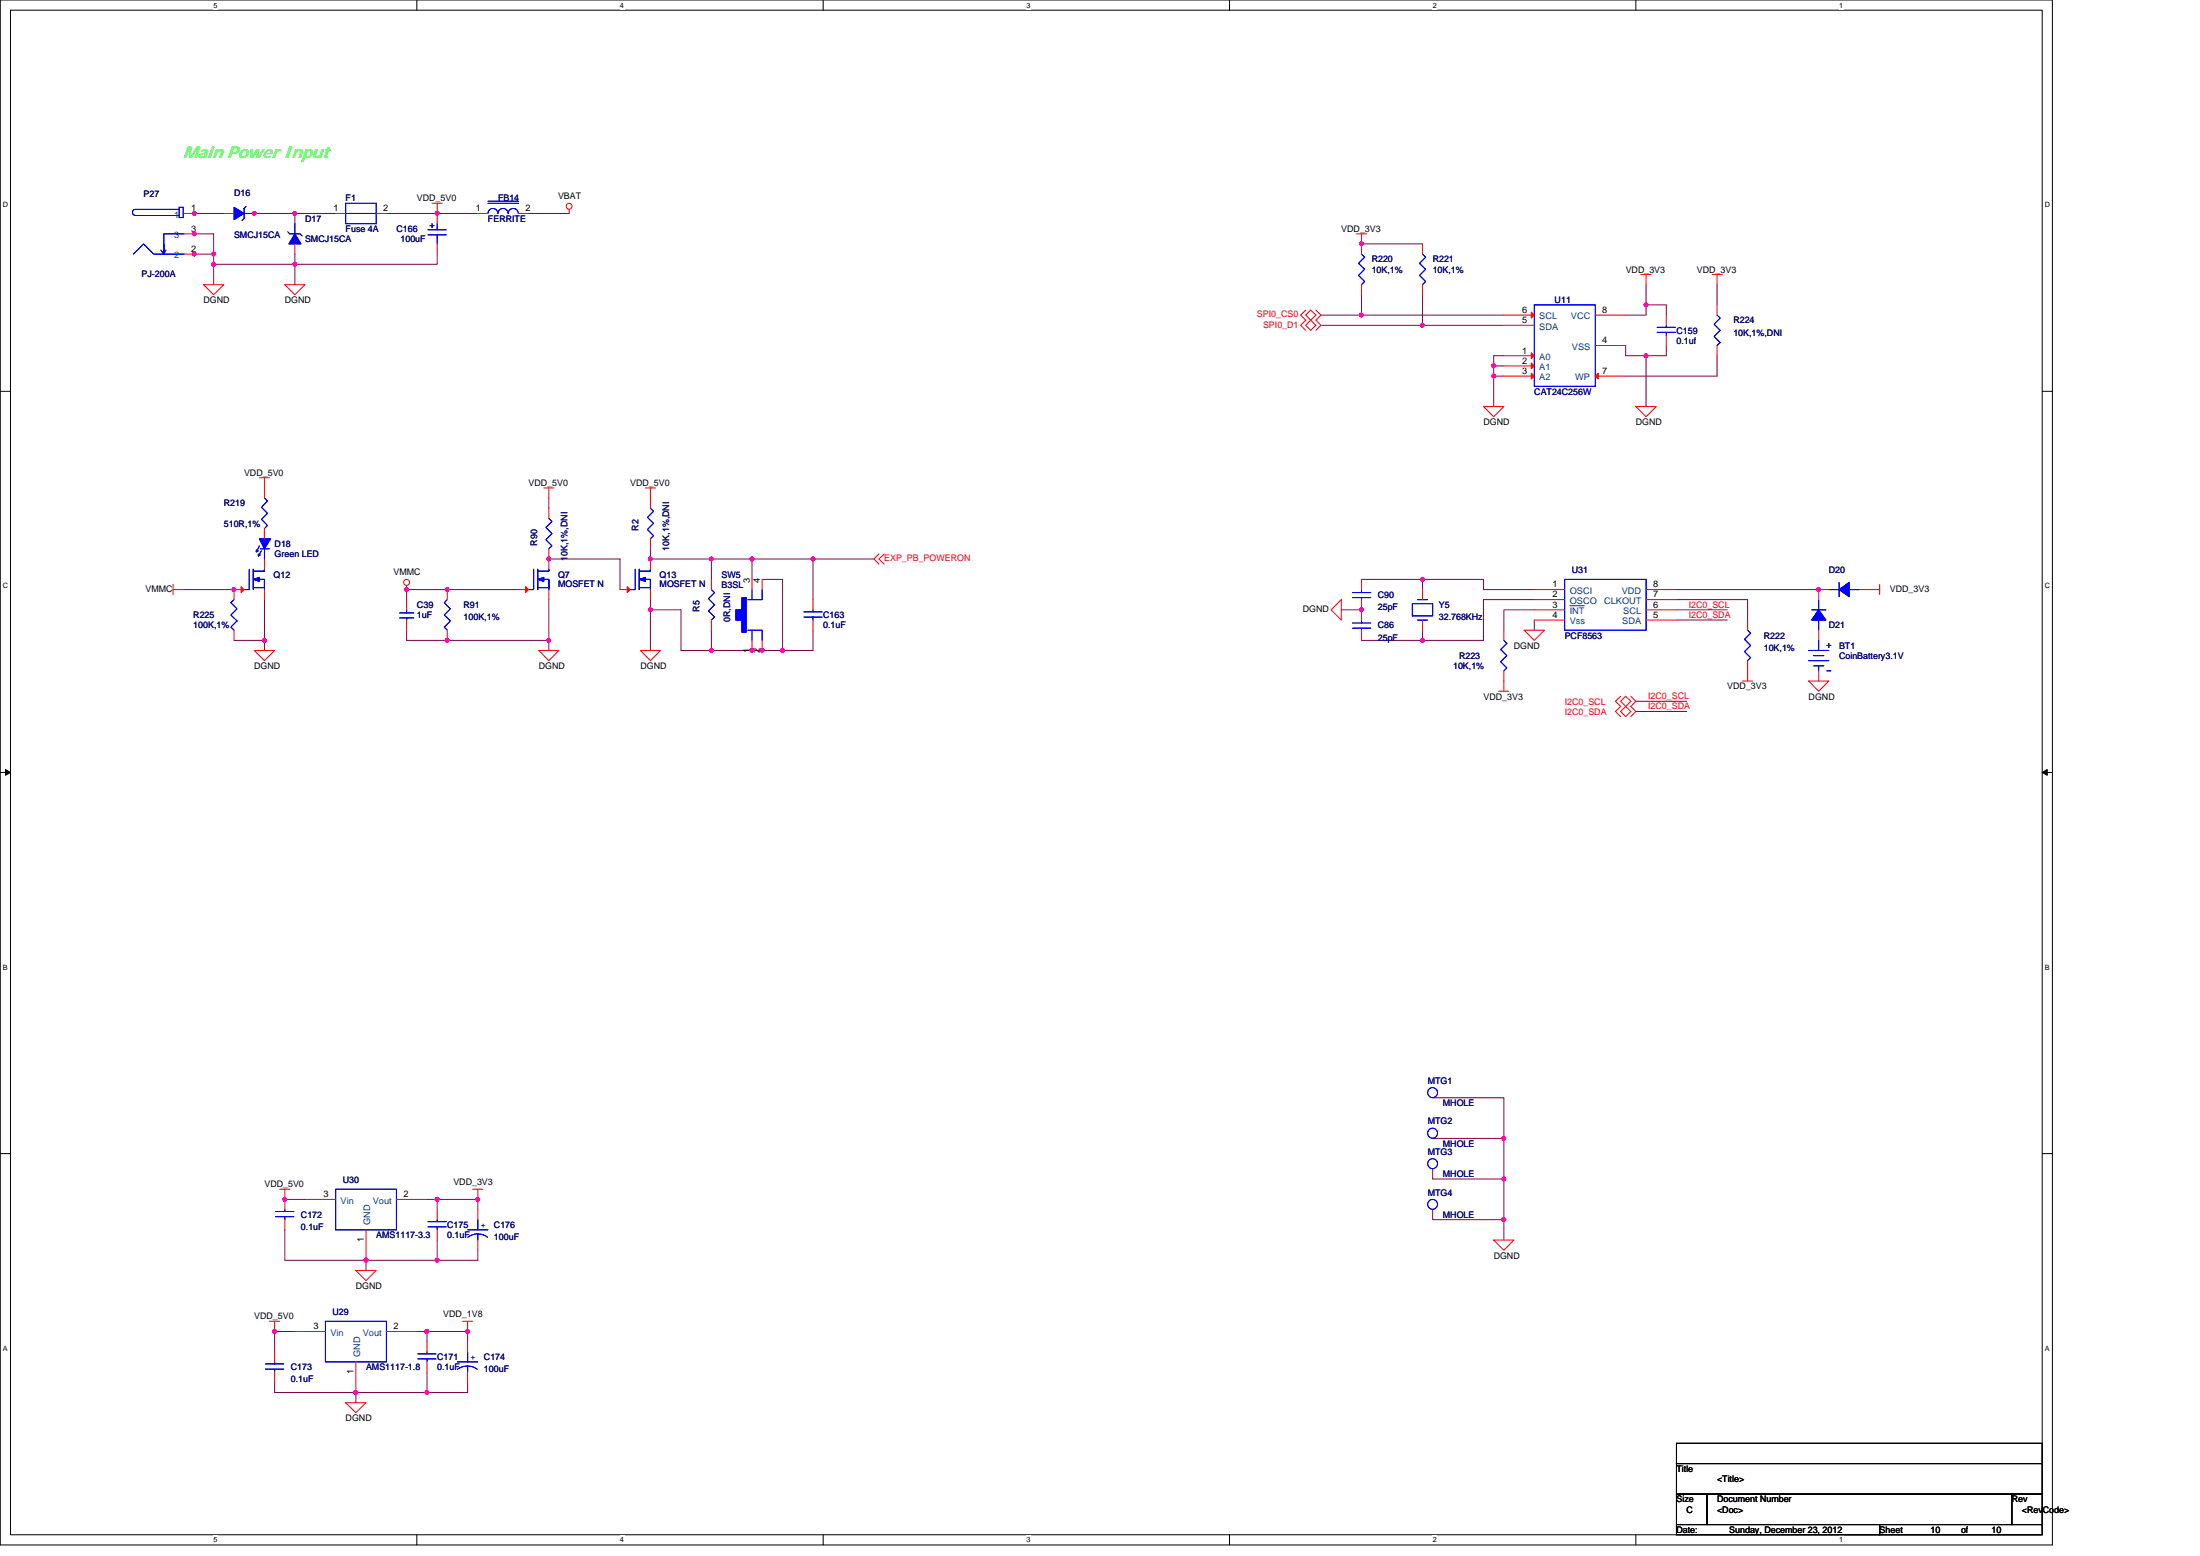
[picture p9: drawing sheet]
<svg xmlns="http://www.w3.org/2000/svg" width="297mm" height="210mm" viewBox="0 0 297 210" stroke-linecap="round" stroke-linejoin="round" font-family="sans-serif">
<path d="M0 0h277.1v208.5h-277.1zM1.4 1.4h274.3v205.7h-274.3z" fill="none" stroke="#000" stroke-width=".14"/>
<g fill="#fff">
<path d="M28.8 .1h.6v1.1h-.6z"/>
<path d="M28.8 207.3h.6v1.1h-.6z"/>
</g>
<path d="M56.3 0v1.4M56.3 207.1v1.4" fill="none" stroke="#000" stroke-width=".14"/>
<g fill="#fff">
<path d="M83.7 .1h.6v1.1h-.6z"/>
<path d="M83.7 207.3h.6v1.1h-.6z"/>
</g>
<path d="M111.1 0v1.4M111.1 207.1v1.4" fill="none" stroke="#000" stroke-width=".14"/>
<g fill="#fff">
<path d="M138.6 .1h.5v1.1h-.5z"/>
<path d="M138.6 207.3h.5v1.1h-.5z"/>
</g>
<path d="M166 0v1.4M166 207.1v1.4" fill="none" stroke="#000" stroke-width=".14"/>
<g fill="#fff">
<path d="M193.4 .1h.6v1.1h-.6z"/>
<path d="M193.4 207.3h.6v1.1h-.6z"/>
</g>
<path d="M220.9 0v1.4M220.9 207.1v1.4" fill="none" stroke="#000" stroke-width=".14"/>
<g fill="#fff">
<path d="M248.3 .1h.6v1.1h-.6z"/>
<path d="M248.3 207.3h.6v1.1h-.6z"/>
<path d="M.4 27.1h.7v1.1h-.7z"/>
<path d="M276.1 27.1h.7v1.1h-.7z"/>
<path d="M.4 78.5h.7v1.1h-.7z"/>
<path d="M276.1 78.5h.7v1.1h-.7z"/>
</g>
<path d="M0 52.8h1.4M275.7 52.8h1.4" fill="none" stroke="#000" stroke-width=".14"/>
<g fill="#fff">
<path d="M.4 130h.7v1.1h-.7z"/>
<path d="M276.1 130h.7v1.1h-.7z"/>
</g>
<path d="M0 104.2h1.4M275.7 104.2h1.4" fill="none" stroke="#000" stroke-width=".14"/>
<path d="M.7 103.8l.7 .4-.7 .4zM275.7 104.2l.7-.4v.8z" fill="#000" stroke="#000" stroke-width=".14"/>
<g fill="#fff">
<path d="M.4 181.4h.7v1.1h-.7z"/>
<path d="M276.1 181.4h.7v1.1h-.7z"/>
</g>
<path d="M0 155.7h1.4M275.7 155.7h1.4M226.4 194.8h49.3v2.7h-49.3zM226.4 197.5h49.3v4.1h-49.3zM226.4 201.6h4.1v4.1h-4.1zM226.4 205.7h27.4v1.4h-27.4zM230.5 201.6h41.1v4.1h-41.1zM253.8 205.7h21.9v1.4h-21.9zM271.6 201.6h4.1v4.1h-4.1z" fill="none" stroke="#000" stroke-width=".14"/>
<g fill="none" stroke="#800040" stroke-width=".14">
<path d="M26.1 31.6h2.7v2.7M26.1 34.3h2.7M26.1 28.8h4.1M28.8 35.7h11M28.8 35.7v2.7M28.8 34.3v1.4M34.3 28.8h5.5v1.4M39.8 35.7v2.7M39.8 34.3v1.4M39.8 28.8h5.5M52.2 28.8h12.3M59 34.3v1.4h-19.2"/>
<path d="M71.4 28.8h5.5M183.8 39.8v2.7M183.8 32.9h8.3M192.1 39.8v4.1M222.2 38.4v2.7M231.8 38.4v2.7M178.3 42.5h5.5M178.3 43.9h13.8M183.8 42.5h19.2M192.1 43.9h10.9M201.7 49.4v1.4M201.7 50.8v4.1"/>
<path d="M201.7 49.4h1.3M201.7 50.8h1.3M203 48h-1.3v1.4M219.5 46.6v1.4h2.7M222.2 41.1h2.8v1.4M222.2 48v6.9M222.2 41.1v1.4h-2.7M225 46.6v1.4h-2.8M231.8 48v2.8h-12.3M24.7 79.6h6.9M35.7 71.3v1.4M70 79.6h-15.1v1.3"/>
<path d="M74.1 67.2v1.4M74.1 75.4h9.6v4.2M87.8 74.1v1.3h8.3M96.1 75.4v2.8M96.1 75.4h5.4M101.5 75.4h8.3M101.5 75.4v2.8M102.9 78.2h2.8v9.6M109.8 75.4h8.2M109.8 75.4v5.5M183.8 78.2h8.3v1.4M192.1 78.2h8.2v1.4h6.9"/>
<path d="M226.4 79.6h19.2M31.6 86.4h4.1M35.7 86.4v1.4M35.7 80.9v5.5M54.9 85v1.4h19.2M74.1 80.9v6.9M87.8 82.3h4.1v5.5h4.2M87.8 80.9v1.4M87.8 82.3v5.5M96.1 85v2.8M96.1 87.8h9.6M109.8 85v2.8h-4.1"/>
<path d="M181.1 82.3h2.7M183.8 86.4h8.3M192.1 85v1.4M207.2 83.7v1.3M207.2 80.9h-6.9v5.5h-8.2M207.2 82.3h-4.2v2.7M220.9 94.6h6.8M220.9 96h6.8M226.4 83.7h6.8M226.4 82.3h6.8M226.4 80.9h9.6v2.8M193.4 148.1h9.6v5.5"/>
<path d="M193.4 153.6h9.6M193.4 157.7v1.4h9.6M203 153.6v5.5M203 159.1v5.5M38.5 161.9h2.7M38.5 166v4.1h10.9M39.8 179.7h-2.7v2.7M49.4 170.1h9.6M49.4 170.1v1.3M56.3 179.7h1.4M57.7 179.7h5.4v1.4M57.7 161.9h1.3"/>
<path d="M57.7 179.7v1.4M59 161.9v1.3M59 161.9h5.5v1.3M59 167.3v2.8M64.5 168.7v1.4h-5.5M193.4 163.2v1.4h9.6M203 164.6v2.7M37.1 186.5v1.4h10.9M48 187.9v1.4M48 187.9h9.7M57.7 185.2v2.7M63.1 186.5v1.4h-5.4"/>
</g>
<g fill="#f0f" stroke="#f0f" stroke-width=".14">
<circle cx="37.1" cy="179.7" r=".27"/>
<circle cx="48" cy="187.9" r=".27"/>
<circle cx="57.6" cy="187.9" r=".27"/>
<circle cx="63.1" cy="179.7" r=".27"/>
<circle cx="57.6" cy="179.7" r=".27"/>
<circle cx="39.8" cy="28.8" r=".27"/>
<circle cx="26.2" cy="34.3" r=".27"/>
<circle cx="26.2" cy="31.5" r=".27"/>
<circle cx="26.2" cy="28.8" r=".27"/>
<circle cx="38.4" cy="161.8" r=".27"/>
<circle cx="49.4" cy="170.1" r=".27"/>
<circle cx="59" cy="170.1" r=".27"/>
<circle cx="64.5" cy="161.8" r=".27"/>
<circle cx="59" cy="161.8" r=".27"/>
<circle cx="203" cy="164.6" r=".27"/>
<circle cx="203" cy="153.6" r=".27"/>
<circle cx="203" cy="159.1" r=".27"/>
<circle cx="59" cy="28.8" r=".27"/>
<circle cx="39.8" cy="35.7" r=".27"/>
<circle cx="28.8" cy="35.7" r=".27"/>
<circle cx="28.8" cy="34.3" r=".27"/>
<circle cx="201.7" cy="49.4" r=".27"/>
<circle cx="201.7" cy="50.7" r=".27"/>
<circle cx="222.2" cy="41.1" r=".27"/>
<circle cx="222.2" cy="48" r=".27"/>
<circle cx="192" cy="43.9" r=".27"/>
<circle cx="183.8" cy="32.9" r=".27"/>
<circle cx="183.8" cy="42.5" r=".27"/>
<circle cx="183.8" cy="82.3" r=".27"/>
<circle cx="192" cy="78.2" r=".27"/>
<circle cx="192" cy="86.4" r=".27"/>
<circle cx="245.5" cy="79.6" r=".27"/>
<circle cx="35.7" cy="86.4" r=".27"/>
<circle cx="31.6" cy="79.6" r=".27"/>
<circle cx="60.4" cy="86.4" r=".27"/>
<circle cx="74.1" cy="86.4" r=".27"/>
<circle cx="60.4" cy="79.6" r=".27"/>
<circle cx="54.9" cy="79.6" r=".27"/>
<circle cx="74.1" cy="75.4" r=".27"/>
<circle cx="87.8" cy="75.4" r=".27"/>
<circle cx="109.8" cy="75.4" r=".27"/>
<circle cx="96" cy="75.4" r=".27"/>
<circle cx="102.9" cy="87.8" r=".27"/>
<circle cx="105.6" cy="87.8" r=".27"/>
<circle cx="87.8" cy="82.3" r=".27"/>
<circle cx="101.5" cy="87.8" r=".27"/>
<circle cx="96" cy="87.8" r=".27"/>
<circle cx="101.5" cy="75.4" r=".27"/>
<circle cx="34.3" cy="28.8" r=".27"/>
</g>
<g fill="none" stroke="#f00" stroke-width=".14">
<path d="M24.9 28.8h1.3M24.9 31.6h1.3M24.9 34.3h1.3M27.5 38.4h2.7l-1.4 1.4zM30.2 28.8h1.4M34.3 28.8h.1M38.5 38.4h2.7l-1.4 1.4zM39.8 30.2h.1M39.8 32.9v1.4M45.3 28.8h1.4M50.8 28.8h1.4M58.3 27.4h1.4"/>
<path d="M59 27.4v2.8M59 32.9v1.4M64.5 28.8h1.4M70 28.8h1.4M76.9 28.3v.5M183.2 31.6h1.3M183.8 31.6v2.7M183.8 38.4v1.4M192.1 32.9v1.4M192.1 38.4v1.4M221.5 37h1.4M222.2 37v1.4"/>
<path d="M231.2 37h1.3M231.8 37v1.4M176.3 41.8l-.7 .7 .7 .7-.7 .7 .7 .7M176.3 42.5l.7-.7 .7 .7-.7 .7zM177 43.2l.7 .7-.7 .7-.7-.7zM177.7 41.8l.6 .7-.6 .7 .6 .7-.6 .7M200.3 54.9h2.7l-1.3 1.3zM203 48h4.2M203 49.4h4.2M203 50.8h4.2M203 42.5h4.2M203 43.9h4.2"/>
<path d="M215.4 42.5h4.1M215.4 46.6h4.1M215.4 50.8h4.1M220.9 54.9h2.7l-1.4 1.3zM225 42.5v1.4M225 45.3v1.3M231.8 41.1v1.4M231.8 46.6v1.4M23.4 79.6h1.3M23.4 78.9v1.3M33 79.6h-1.4v1.3M35 64.5h1.4"/>
<path d="M35.7 64.5v2.7M35.7 71.3v1.4zM35.7 75.4h.1M35.7 79.6v1.3M35.7 75.4v1.4M54.9 79v.6M60.4 79.6v1.3M70 79.6h1.4M73.4 65.8h1.4M74.1 65.8v1.4M74.1 74.1v2.7M74.1 68.6v1.4"/>
<path d="M74.1 79.6v1.3M83.7 79.6h1.4M87.1 65.8h1.4M87.8 65.8v2.8M87.8 79.6v1.3M87.8 75.4v1.4M87.8 72.7v1.4M96.1 78.2v1.4M101.5 78.2v1.4M102.9 78.2v1.4M118.7 74.8l-.7 .6 .7 .7M119.4 74.8l-.7 .6 .7 .7"/>
<path d="M183.8 78.2v1.4M192.1 79.6v1.3M207.2 79.6h4.1M222.2 79.6h4.2M246.9 79.6h-1.3v1.3M251.1 79.6h2.7M253.8 78.9v1.3M31.6 85v1.4M34.3 87.8h2.8l-1.4 1.4zM54.9 80.9v1.4M54.9 83.7v1.3M60.4 85v1.4"/>
<path d="M72.7 87.8h2.8l-1.4 1.4zM86.5 87.8h2.7l-1.4 1.4zM96.1 83.7v1.3M101.5 86.4v1.4M102.9 86.4v1.4M109.8 80.9v1.4M109.8 83.7v1.3M181.1 80.9v2.8l-1.4-1.4zM183.8 85v1.4M183.8 80.9v2.8M192.1 83.7v1.3M202.3 93.3h1.4"/>
<path d="M203 90.5v2.8M203 85v1.4M205.8 85h2.7l-1.3 1.4zM207.2 80.9h4.1M207.2 82.3h4.1M207.2 83.7h4.1M218.8 96l.7-.7 .7 .7-.7 .7zM218.8 94.6l.7-.6 .7 .6-.7 .7zM218.8 94l-.7 .6 .7 .7-.7 .7 .7 .7M220.2 94l.7 .6-.7 .7 .7 .7-.7 .7M222.2 83.7h4.2M222.2 82.3h4.2"/>
<path d="M222.2 80.9h4.2M235.3 91.9h1.3M236 89.2v2.7M236 83.7v1.3M244.2 91.9h2.7l-1.3 1.4zM245.6 85v1.4M245.6 86.4h.1M245.6 90.5v1.4M193.4 148.1h.1M193.4 153.6h.1M193.4 157.7h.1M36.4 178.3h1.4"/>
<path d="M37.1 178.3v1.4M37.8 160.5h1.3M38.5 160.5v2.7M38.5 164.6v1.4M39.8 179.7h4.1M41.2 161.9h4.1M48 171.4h2.8l-1.4 1.4zM49.4 166v4.1M52.2 179.7h4.1M53.5 161.9h4.2M59 163.2v1.4M59 166v1.3"/>
<path d="M62.5 178.3h1.3M63.1 178.3v1.4M63.8 160.5h1.4M64.5 160.5v1.4M64.5 163.2v1.4M64.5 167.3v1.4M193.4 163.2h.1M201.7 167.3h2.7l-1.4 1.4zM37.1 182.4v1.4M37.1 185.2v1.3M46.7 189.3h2.7l-1.4 1.3zM48 183.8v4.1"/>
<path d="M57.7 181.1v1.3M57.7 183.8v1.4M63.1 181.1v1.3M63.1 185.2v1.3"/>
<circle cx="76.8" cy="27.8" r=".4"/>
<circle cx="54.9" cy="78.6" r=".4"/>
</g>
<g fill="none" stroke="#00f" stroke-width=".14">
<path d="M18 34.3l1.4-1.4 1.4 1.4h4.1M18.3 28.3a.4 .4 0 0 0-.4 .4 .4 .4 0 0 0 .4 .4M18.3 28.3h5.9M18.3 29.1h5.9M21.7 33.7l.4 .6 .3-.6M24.2 28h.5v1.4h-.5zM24.9 31.6h-2.8v2.7v-1.4M33 28.8h1.3M33.2 27.9l-.2 .2v1.4l-.3 .3M38.9 31.3l.2 .3h1.4l.3 .2M39.8 30.2v1.4M46.7 27.4h4.1v2.8h-4.1z"/>
<path d="M46.7 28.8h4.1M57.8 31.7h2.5M57.8 31h2.5M58.1 30.5h.5M58.3 30.2v.5M59 30.2v.8M59 31.7v1.2M65.9 28.8a.68 .68 0 0 1 .7-.7 .68 .68 0 0 1 .6 .7 .68 .68 0 0 1 .7-.7 .68 .68 0 0 1 .7 .7M65.9 27.4h4.1M65.9 27.2h4.1M68.6 28.8a.68 .68 0 0 1 .7-.7 .68 .68 0 0 1 .7 .7M183.8 34.3l.5 .4-.9 .8 .9 .8-.9 .9 .9 .8-.5 .4"/>
<path d="M192.1 34.3l.4 .4-.8 .8 .8 .8-.8 .9 .8 .8-.4 .4M207.2 41.1h8.2v11h-8.2zM223.7 44.9h2.5M223.7 44.2h2.5M225 43.9v.3M225 44.9v.4M231.8 42.5l.5 .4-.9 .9 .9 .8-.9 .8 .9 .8-.5 .4M33.7 76.8v2.8h-.7M34.2 76.8v2.8M34.2 79.3h1.5M34.2 77.1h1.5v-.3v.3h-1.4M34.3 79.3h1.3"/>
<path d="M34.9 78.2h.8v1.4v-1.4h-.5M34.9 74.3l-.3 .2M35 73.7l-.4 .8v-.3M35.2 74.1h1.2M35.2 74.9l-.3 .1M35.3 74.3l-.4 .7v-.2M35.7 74.1v1.3M35.7 67.2l.4 .4-.8 .9 .8 .8-.8 .8 .8 .8-.4 .4M72 76.8v2.8h-.6M72.6 77.1h1.5v-.3v.3h-1.4M72.6 76.8v2.8M72.6 79.3h1.5"/>
<path d="M72.7 79.3h1.3M73.3 78.2h.8v1.4v-1.4h-.5M74.1 70l.4 .4-.8 .8 .8 .8-.8 .8 .8 .9-.4 .4M85.8 76.8v2.8h-.7M86.3 77.1h1.5v-.3v.3h-1.3M86.3 76.8v2.8M86.3 79.3h1.5M86.5 79.3h1.2M87 78.2h.8v1.4v-1.4h-.5M87.8 68.6l.4 .4-.8 .8 .8 .8-.8 .9 .8 .8-.4 .4M96.1 79.6l.4 .4-.9 .8 .9 .8-.9 .8 .9 .9-.4 .4M101.5 79.6v1.3"/>
<path d="M102.9 79.6v1.3h-1.4M182.6 80h2.5M183.8 79.6v.4M211.3 78.2h10.9v6.8h-10.9zM246.9 79.6h1.4M248.3 78.6v1.9M249.7 79.6h1.4M31.6 80.9l-.4 .4 .8 .9-.8 .8 .8 .8-.8 .8 .4 .4M54 82.7h1.9M54 83.4h1.9M54.9 82.3v.4M54.9 83.4v.3"/>
<path d="M60.4 80.9l-.4 .4 .8 .9-.8 .8 .8 .8-.8 .8 .4 .4M101 80.9h.5M101 85h.5M101.5 85h1.4v1.4M101.5 85v1.4M108.5 83.3h2.5M108.5 82.6h2.5M109.8 82.3v.3M109.8 83.3v.4M182.6 84.1h2.5M182.6 84.8h2.5M182.6 80.6h2.5"/>
<path d="M183.8 84.8v.2M183.8 83.7v.4M183.8 80.6v.3M190.7 81.5h2.7v1.6h-2.7zM191.4 83.7h1.4M191.4 80.9h1.4M203 86.4l.5 .4-.9 .9 .9 .8-.9 .8 .9 .8-.5 .4M236 85l.4 .4-.9 .9 .9 .8-.9 .8 .9 .9-.4 .4M244.2 87.8h2.7M244.2 89.2h2.7M244.6 82.3h1.9M244.9 88.5h1.3"/>
<path d="M244.9 89.9h1.3M245.6 83.7v1.3M245.6 80.9v1.4M245.6 86.4v1.4M245.6 89.9v.6M246.7 87.1h.5M246.7 90.5h.5M246.9 86.8v.6M37.2 164.2h2.5M37.2 163.5h2.5M38.5 163.2v.3M38.5 164.2v.4"/>
<path d="M43.9 178.3h8.3v5.5h-8.3zM45.3 160.5h8.2v5.5h-8.2zM57.8 165.6h2.5M57.8 164.9h2.5M59 164.6v.3M59 165.6v.4M63.1 166h2.8M63.2 167a2.15 2.15 0 0 1 1.3-.5 2.15 2.15 0 0 1 1.3 .5M64.5 166.5v.8M64.5 164.6v1.4M35.8 184.8h2.5M35.8 184.1h2.5"/>
<path d="M37.1 183.8v.3M37.1 184.8v.4M56.4 183.4h2.5M56.4 182.7h2.5M57.7 182.4v.3M57.7 183.4v.4M61.8 183.8h2.7M61.8 184.8a2.22 2.22 0 0 1 2.6 0M63.1 184.3v.9M63.1 182.4v1.4"/>
<circle cx="193.4" cy="147.4" r=".67"/>
<circle cx="193.4" cy="157" r=".67"/>
<circle cx="193.4" cy="152.9" r=".67"/>
<circle cx="193.4" cy="162.5" r=".67"/>
</g>
<g fill="#00f" stroke="#00f" stroke-width=".14">
<path d="M34.2 78.2l.8-.3v.6z" fill-rule="evenodd"/>
<path d="M34.2 78.2l.8-.3v.6z" fill-rule="evenodd"/>
<path d="M72.6 78.2l.8-.3v.6z" fill-rule="evenodd"/>
<path d="M72.6 78.2l.8-.3v.6z" fill-rule="evenodd"/>
<path d="M35 72.7h1.5l-.8 1.4z" fill-rule="evenodd"/>
<path d="M35 72.7h1.5l-.8 1.4z" fill-rule="evenodd"/>
<path d="M100.2 80.6v4.7h.5v-4.7z" fill-rule="evenodd"/>
<path d="M99.4 82.3v1.4h.8v-1.4z" fill-rule="evenodd"/>
<path d="M100.2 80.6v4.7h.5v-4.7z" fill-rule="evenodd"/>
<path d="M99.4 82.3v1.4h.8v-1.4z" fill-rule="evenodd"/>
<path d="M245.6 82.3l.9 1.4h-1.9z" fill-rule="evenodd"/>
<path d="M245.6 82.3l.9 1.4h-1.9z" fill-rule="evenodd"/>
<path d="M86.3 78.2l.8-.3v.6z" fill-rule="evenodd"/>
<path d="M86.3 78.2l.8-.3v.6z" fill-rule="evenodd"/>
<path d="M248.3 79.6l1.4-1v1.9z" fill-rule="evenodd"/>
<path d="M248.3 79.6l1.4-1v1.9z" fill-rule="evenodd"/>
<path d="M31.6 28l1.4 .8-1.4 .8z" fill-rule="evenodd"/>
<path d="M31.6 28l1.4 .8-1.4 .8z" fill-rule="evenodd"/>
<path d="M39.8 31.6l.8 1.3h-1.6z" fill-rule="evenodd"/>
<path d="M39.8 31.6l.8 1.3h-1.6z" fill-rule="evenodd"/>
</g>
<g fill="#f00" stroke="#f00" stroke-width=".14">
<path d="M32.6 79.2l.4 .4-.4 .4z"/>
<path d="M71 79.2l.4 .4-.4 .4z"/>
<path d="M84.7 79.2l.4 .4-.4 .4z"/>
<path d="M206.8 47.6l.4 .4-.4 .4z"/>
<path d="M206.8 49l.4 .4-.4 .4z"/>
<path d="M206.8 50.4l.4 .4-.4 .4z"/>
<path d="M206.8 42.1l.4 .4-.4 .4z"/>
<path d="M215.4 50.8l.4-.4v.8z"/>
</g>
<path d="M211.9 81.7h2" fill="none" stroke="#004080" stroke-width=".14"/>
<text font-size="2.3" fill="#0f0" x="24.7" y="21.4">Main Power Input</text>
<g font-size="1.2" fill="#000080">
<text x="19.4" y="26.6">P27</text>
<text x="31.6" y="26.5">D16</text>
<text x="41.2" y="29.9">D17</text>
<text x="46.7" y="27.2">F1</text>
<text x="65.9" y="29.9">FERRITE</text>
<text x="67.2" y="27.2">FB14</text>
<text x="31.6" y="32.1">SMCJ15CA</text>
<text x="41.2" y="32.7">SMCJ15CA</text>
<text x="46.7" y="31.3">Fuse 4A</text>
<text x="53.5" y="31.3">C166</text>
<text x="54.1" y="32.7">100uF</text>
<text x="185.2" y="35.4">R220</text>
<text x="193.4" y="35.4">R221</text>
<text x="19.1" y="37.3">PJ-200A</text>
<text x="185.2" y="36.8">10K,1%</text>
<text x="193.4" y="36.8">10K,1%</text>
<text x="209.9" y="40.9">U11</text>
<text x="226.4" y="45">C159</text>
<text x="226.4" y="46.4">0.1uf</text>
<text x="234" y="43.6">R224</text>
<text x="234" y="45.3">10K,1%,DNI</text>
<text x="207.2" y="53.3">CAT24C256W</text>
<text x="30.2" y="68.3">R219</text>
<text x="30.2" y="71.1">510R,1%</text>
<text x="86.2" y="71.6" transform="rotate(-90 86.2 71.6)">R2</text>
<text x="36.9" y="77.9">Q12</text>
<text x="37.1" y="73.8">D18</text>
<text x="37.1" y="75.2">Green LED</text>
<text x="72.5" y="73.7" transform="rotate(-90 72.5 73.7)">R90</text>
<text x="75.3" y="77.9">Q7</text>
<text x="76.6" y="75.7" transform="rotate(-90 76.6 75.7)">10K,1%,DNI</text>
<text x="89.1" y="77.9">Q13</text>
<text x="90.3" y="74.3" transform="rotate(-90 90.3 74.3)">10K,1%,DNI</text>
<text x="97.4" y="77.9">SW5</text>
<text x="212.2" y="77.4">U31</text>
<text x="246.9" y="77.3">D20</text>
<text x="26.1" y="83.4">R225</text>
<text x="56.3" y="82">C39</text>
<text x="56.3" y="83.4">1uF</text>
<text x="62.6" y="82">R91</text>
<text x="62.6" y="83.7">100K,1%</text>
<text x="75.3" y="79.2">MOSFET N</text>
<text x="89.1" y="79.2">MOSFET N</text>
<text x="94.5" y="82.6" transform="rotate(-90 94.5 82.6)">R5</text>
<text x="97.4" y="79.3">B3SL</text>
<text x="98.6" y="83.9" transform="rotate(-90 98.6 83.9)">0R,DNI</text>
<text x="111.1" y="83.4">C163</text>
<text x="186" y="80.7">C90</text>
<text x="186" y="82.3">25pF</text>
<text x="194.3" y="82">Y5</text>
<text x="194.3" y="83.7">32.768KHz</text>
<text x="26.1" y="84.8">100K,1%</text>
<text x="111.1" y="84.8">0.1uF</text>
<text x="186" y="84.8">C86</text>
<text x="186" y="86.4">25pF</text>
<text x="197" y="88.9">R223</text>
<text x="211.3" y="86.2">PCF8563</text>
<text x="238.1" y="86.2">R222</text>
<text x="238.1" y="87.8">10K,1%</text>
<text x="246.9" y="84.8">D21</text>
<text x="248.3" y="87.5">BT1</text>
<text x="248.3" y="88.9">CoinBattery3.1V</text>
<text x="196.2" y="90.3">10K,1%</text>
<text x="192.8" y="146.2">MTG1</text>
<text x="194.8" y="149.3">MHOLE</text>
<text x="192.8" y="151.7">MTG2</text>
<text x="192.8" y="155.9">MTG3</text>
<text x="194.8" y="154.7">MHOLE</text>
<text x="46.3" y="159.7">U30</text>
<text x="192.8" y="161.3">MTG4</text>
<text x="194.8" y="158.9">MHOLE</text>
<text x="40.6" y="164.3">C172</text>
<text x="40.6" y="166">0.1uF</text>
<text x="50.8" y="167.1">AMS1117-3.3</text>
<text x="60.4" y="165.7">C175</text>
<text x="60.4" y="167.1">0.1uF</text>
<text x="66.7" y="165.7">C176</text>
<text x="66.7" y="167.4">100uF</text>
<text x="194.8" y="164.3">MHOLE</text>
<text x="44.9" y="177.5">U29</text>
<text x="39.3" y="184.9">C173</text>
<text x="49.4" y="184.9">AMS1117-1.8</text>
<text x="59" y="183.6">C171</text>
<text x="59" y="184.9">0.1uF</text>
<text x="65.3" y="183.6">C174</text>
<text x="65.3" y="185.2">100uF</text>
<text x="39.3" y="186.6">0.1uF</text>
</g>
<g font-size="1.2" fill="#004080">
<text x="23.5" y="29.4">1</text>
<text x="23.5" y="32.1">3</text>
<text x="23.5" y="34.9">2</text>
<text x="207.8" y="43.1">SCL</text>
<text x="207.8" y="44.5">SDA</text>
<text x="212.1" y="43.1">VCC</text>
<text x="212.2" y="47.2">VSS</text>
<text x="207.8" y="48.6">A0</text>
<text x="207.8" y="50">A1</text>
<text x="207.8" y="51.3">A2</text>
<text x="212.7" y="51.3">WP</text>
<text x="211.9" y="80.1">OSCI</text>
<text x="211.9" y="81.5">OSCO</text>
<text x="211.9" y="82.9">INT</text>
<text x="216.6" y="81.5">CLKOUT</text>
<text x="219" y="80.1">VDD</text>
<text x="219.2" y="82.9">SCL</text>
<text x="211.9" y="84.2">Vss</text>
<text x="219" y="84.2">SDA</text>
<text x="46" y="162.4">Vin</text>
<text x="50" y="165.3" transform="rotate(-90 50 165.3)">GND</text>
<text x="50.3" y="162.4">Vout</text>
<text x="44.6" y="180.3">Vin</text>
<text x="48.6" y="183.1" transform="rotate(-90 48.6 183.1)">GND</text>
<text x="49" y="180.3">Vout</text>
</g>
<g font-size="1.2">
<text x="25.8" y="28.5">1</text>
<text x="45" y="28.5">1</text>
<text x="51.7" y="28.5">2</text>
<text x="56.3" y="27.2">VDD_5V0</text>
<text x="64.3" y="28.5">1</text>
<text x="70.9" y="28.5">2</text>
<text x="75.3" y="26.9">VBAT</text>
<text x="25.8" y="31.3">3</text>
<text x="25.8" y="34">2</text>
<text x="181.1" y="31.3">VDD_3V3</text>
<text x="27.5" y="40.9">DGND</text>
<text x="38.5" y="40.9">DGND</text>
<text x="219.5" y="36.8">VDD_3V3</text>
<text x="229.1" y="36.8">VDD_3V3</text>
<text x="205.5" y="47.7">1</text>
<text x="205.5" y="42.2">6</text>
<text x="205.5" y="43.6">5</text>
<text x="216.3" y="46.3">4</text>
<text x="216.3" y="42.2">8</text>
<text x="205.5" y="49.1">2</text>
<text x="205.5" y="50.5">3</text>
<text x="216.3" y="50.5">7</text>
<text x="200.3" y="57.4">DGND</text>
<text x="220.9" y="57.4">DGND</text>
<text x="33" y="64.2">VDD_5V0</text>
<text x="71.4" y="65.6">VDD_5V0</text>
<text x="85.1" y="65.6">VDD_5V0</text>
<text x="53.1" y="77.7">VMMC</text>
<text x="19.7" y="79.9">VMMC</text>
<text x="101.2" y="78.6" transform="rotate(-90 101.2 78.6)">3</text>
<text x="102.6" y="78.6" transform="rotate(-90 102.6 78.6)">4</text>
<text x="175.9" y="82.6">DGND</text>
<text x="209.6" y="82">3</text>
<text x="209.6" y="79.3">1</text>
<text x="209.6" y="80.6">2</text>
<text x="209.6" y="83.4">4</text>
<text x="223.2" y="83.4">5</text>
<text x="223.2" y="80.6">7</text>
<text x="223.2" y="82">6</text>
<text x="223.2" y="79.3">8</text>
<text x="255.2" y="79.9">VDD_3V3</text>
<text x="101.2" y="88.1" transform="rotate(-90 101.2 88.1)">1</text>
<text x="102.6" y="88.1" transform="rotate(-90 102.6 88.1)">2</text>
<text x="204.4" y="87.5">DGND</text>
<text x="34.3" y="90.3">DGND</text>
<text x="72.7" y="90.3">DGND</text>
<text x="86.5" y="90.3">DGND</text>
<text x="200.3" y="94.4">VDD_3V3</text>
<text x="233.2" y="93">VDD_3V3</text>
<text x="244.2" y="94.4">DGND</text>
<text x="35.7" y="160.2">VDD_5V0</text>
<text x="43.7" y="161.6">3</text>
<text x="54.5" y="161.6">2</text>
<text x="61.2" y="160">VDD_3V3</text>
<text x="49.1" y="167.6" transform="rotate(-90 49.1 167.6)">1</text>
<text x="48" y="173.9">DGND</text>
<text x="201.7" y="169.8">DGND</text>
<text x="34.3" y="178.1">VDD_5V0</text>
<text x="42.3" y="179.4">3</text>
<text x="53.1" y="179.4">2</text>
<text x="59.8" y="177.8">VDD_1V8</text>
<text x="47.7" y="185.4" transform="rotate(-90 47.7 185.4)">1</text>
<text x="46.7" y="191.8">DGND</text>
<text x="226.4" y="198.6">Title</text>
<text x="226.4" y="202.8">Size</text>
<text x="231.8" y="202.8">Document Number</text>
<text x="231.8" y="200">&lt;Title&gt;</text>
<text x="271.6" y="202.8">Rev</text>
<text x="226.4" y="206.9">Date:</text>
<text x="227.7" y="204.1">C</text>
<text x="231.8" y="204.1">&lt;Doc&gt;</text>
<text x="233.5" y="206.9">Sunday, December 23, 2012</text>
<text x="253.8" y="206.9">Sheet</text>
<text x="260.6" y="206.9">10</text>
<text x="264.8" y="206.9">of</text>
<text x="268.9" y="206.9">10</text>
<text x="273" y="204.1">&lt;RevCode&gt;</text>
</g>
<g font-size="1.2" fill="#f00">
<text x="169.7" y="42.8">SPI0_CS0</text>
<text x="170.5" y="44.2">SPI0_D1</text>
<text x="119.4" y="75.7">EXP_PB_POWERON</text>
<text x="228" y="83.4">I2C0_SDA</text>
<text x="228" y="82">I2C0_SCL</text>
<text x="211.3" y="95.1">I2C0_SCL</text>
<text x="222.5" y="94.4">I2C0_SCL</text>
<text x="222.5" y="95.7">I2C0_SDA</text>
<text x="211.3" y="96.5">I2C0_SDA</text>
</g>
<g font-size="1.2" fill="#00f">
<text x="64.9" y="165.7">+</text>
<text x="63.5" y="183.5">+</text>
</g>
<g font-size="1">
<text x="28.8" y="1">5</text>
<text x="83.7" y="1">4</text>
<text x="138.6" y="1">3</text>
<text x="193.4" y="1">2</text>
<text x="248.3" y="1">1</text>
<text x=".4" y="28">D</text>
<text x="276.1" y="28">D</text>
<text x=".4" y="79.4">C</text>
<text x="276.1" y="79.4">C</text>
<text x=".4" y="130.9">B</text>
<text x="276.1" y="130.9">B</text>
<text x=".4" y="182.3">A</text>
<text x="276.1" y="182.3">A</text>
<text x="28.8" y="208.2">5</text>
<text x="83.7" y="208.2">4</text>
<text x="138.6" y="208.2">3</text>
<text x="193.4" y="208.2">2</text>
<text x="248.3" y="208.2">1</text>
</g>
</svg>
